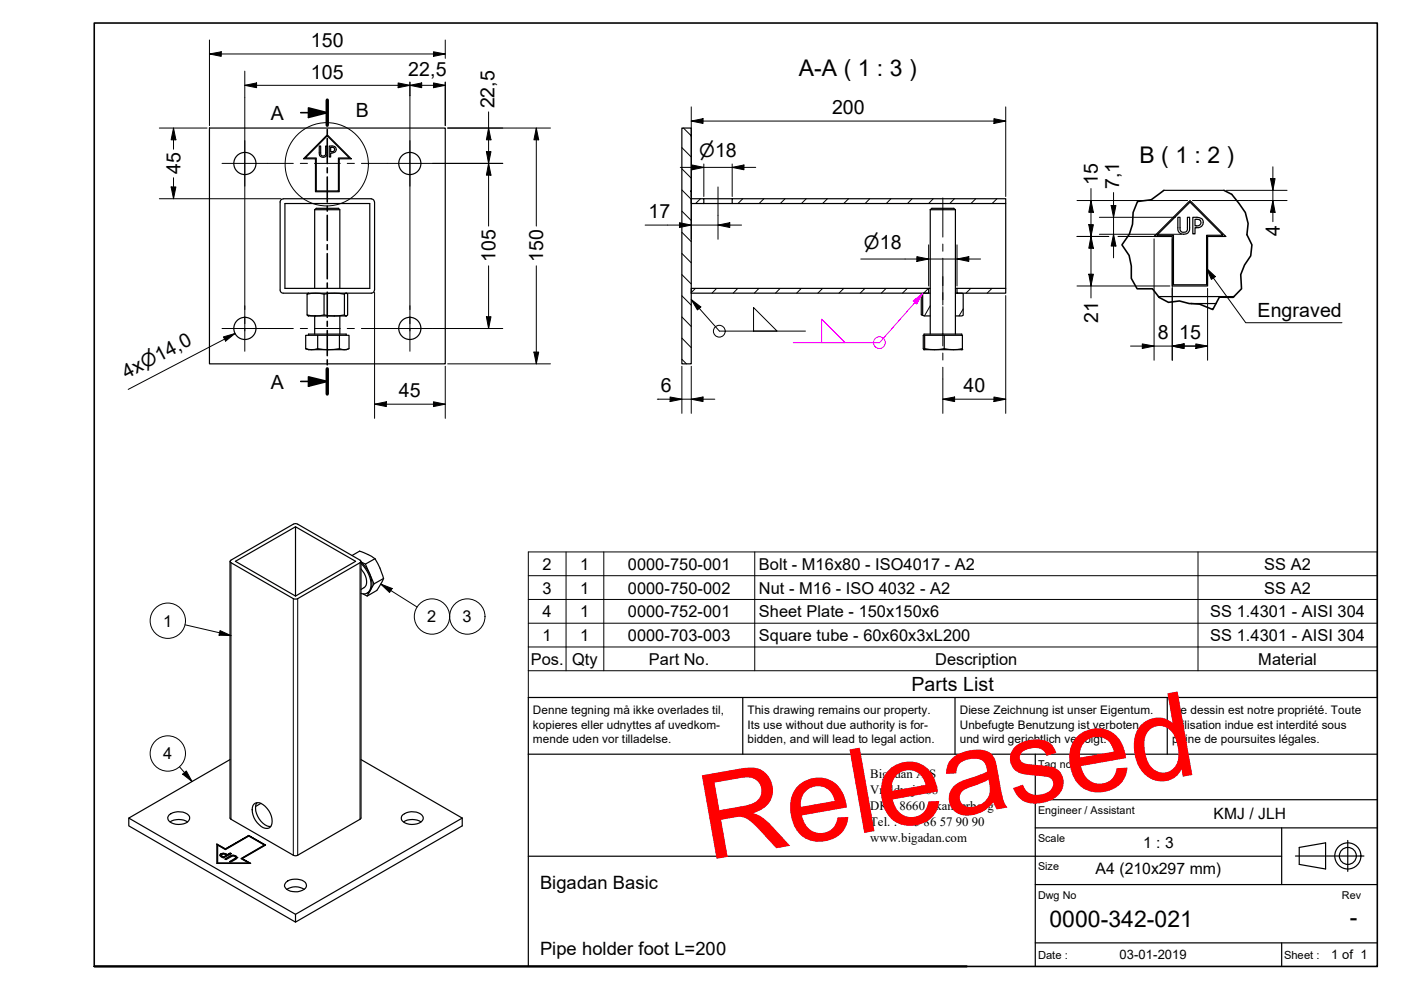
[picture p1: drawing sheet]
<svg xmlns="http://www.w3.org/2000/svg" width="297mm" height="210mm" viewBox="0 0 297 210" stroke-linecap="round" stroke-linejoin="round" font-family="sans-serif">
<!-- layer: Hatch -->
<g fill="none" stroke="#000" stroke-width=".21">
<path d="M144.6 35.8l2 2M144.6 31.3l2 2M144.9 27.1l1.6 1.6M144.6 58.2l2 2M144.6 53.7l2 2M144.6 49.2l2 2M144.6 44.8l2 2M144.6 40.3l2 2M148.5 42.1l-1 1.1M157.5 42.1l-1 1.1M162 42.1l-1 1.1M166.5 42.1l-1.1 1.1"/>
<path d="M170.9 42.1l-1 1.1M175.4 42.1l-1 1.1M179.9 42.1l-1 1.1M184.4 42.1l-1 1.1M188.9 42.1l-1 1.1M193.4 42.1l-1 1.1M197.9 42.1l-1 1.1M202.4 42.1l-1 1.1M206.9 42.1l-1 1.1M211.4 42.1l-1 1.1M144.6 76.2l.9 .9M144.6 71.7l2 2"/>
<path d="M144.6 67.2l2 2M144.6 62.7l2 2M147.4 61.1l-.8 .9M151.9 61.1l-.9 1.1M156.4 61.1l-1 1.1M160.9 61.1l-1 1.1M165.4 61.1l-1 1.1M169.9 61.1l-1 1.1M174.4 61.1l-1 1.1M178.9 61.1l-1 1.1M183.4 61.1l-1 1.1M187.9 61.1l-1 1.1"/>
<path d="M192.4 61.1l-1.1 1.1M196.8 61.1l-1 1.1M197.2 64.8l-1.2 2.2M204.2 65.5l-.9 1.5M205.8 61.1l-1 1.1M210.3 61.1l-1 1.1"/>
</g>
<!-- layer: Visible -->
<g fill="none" stroke="#000" stroke-width=".25">
<path d="M44.4 27.1h50v50h-50zM67.7 31h.3v1.4a.54 .54 0 0 0 .5 .7 .54 .54 0 0 0 .5-.7v-1.4h.3v1.4a.83 .83 0 0 1-.8 .9 .83 .83 0 0 1-.8-.9zM69.4 28.8l4.7 4.7h-2.3v7h-4.7v-7h-2.4zM69.4 28.6l5.1 5.1h-2.6v7h-5v-7h-2.6zM69.8 31h.6a.75 .75 0 0 1 .9 .7 .75 .75 0 0 1-.9 .7h-.3v.9h-.3zM70.1 31.2a.54 .54 0 0 1 .8 .2 .54 .54 0 0 1-.2 .7h-.6zM146.6 28.6v.2M60 42.2a.66 .66 0 0 0-.6 .6v18.7a.66 .66 0 0 0 .6 .7h18.7M60.1 42.1h18.6M60.4 43.2h18v17.9h-18zM66.7 44.5l.4-.3h4.7l.3 .3v16.6M66.7 44.5h5.4"/>
<path d="M66.7 44.5v16.6M78.7 42.2a.66 .66 0 0 1 .7 .6v18.7a.73 .73 0 0 1-.7 .7M146.6 42.1h2.6v1.1h-2.6zM146.6 40.5v36.6h-2v-50h2v13.6M149.2 43.2h6M149.2 42.1h6M155.2 42.1h58v1.1h-58zM197.2 44.5l.4-.3h4.6l.4 .3v26.3M197.2 44.5h5.4M197.2 44.5v26.3M213.2 43.2v17.9M244.7 50.1l7.6-7.6 7.6 7.6h-3.9v10.5h-7.5v-10.5z"/>
<path d="M245.3 49.9l7-7 7 7h-3.5v10.5h-7v-10.5zM246.8 40.4h12.7M249.7 46.1h.5v2.2a.8 .8 0 0 0 .8 .9 .8 .8 0 0 0 .8-.9v-2.2h.4v2.2a1.26 1.26 0 0 1-1.2 1.4 1.26 1.26 0 0 1-1.3-1.4zM252.9 46.1h.9a1.13 1.13 0 0 1 1.3 1.1 1.13 1.13 0 0 1-1.4 1.1h-.3v1.3h-.5zM253.4 46.5a.97 .97 0 0 1 1.2 .7 .95 .95 0 0 1-1.2 .7zM64.8 73.9l1.3 .2 1.3-.2M64.8 73.9v-2.8h2.6v2.8M64.8 73.9l.6 .2h8l.5-.1M65.1 62.4v4.4M65.4 62.2l-.3 .2a7.8 7.8 0 0 1 3.6 0 11.1 11.1 0 0 1 4.3 0l.4-.2 .3 .2v4.4l-.3 .2-.4-.2a11.1 11.1 0 0 1-4.3 0 7.8 7.8 0 0 1-3.6 0l.3 .2h8M65.4 71.1v-.3h8v.3M66.7 67v3.8"/>
<path d="M67.4 73.9l2.3 .2 2.3-.2M67.4 71.1h4.6M68.7 62.4v4.4M72 71.1h2v2.8l-1 .2-1-.2zM72.1 67v3.8M73 62.4v4.4M146.6 61.1h50.3v1.1h-50.3zM195.6 62.2l-.3 .2v4.4l.3 .1M195.7 71.1h.3v2.9l-.1 .1-.2-.2zM195.9 74.1h8M195.9 71.1v-.3h8v.3M196 73.9l2.1 .2 2.1-.2"/>
<path d="M196 71.1h4.2M196.9 61.1h.3M197.2 62.2h-1.6v4.7l1.6 .1M200.2 73.9l1.9 .2 1.9-.2M200.2 73.9v-2.8h3.8v2.8M202.6 62.2h1.6v4.7l-1.6 .1M202.6 61.1h.3M202.9 61.1h10.3v1.1h-10.3zM203.9 74.1h.1M204 73.9l-.1 .2M245.6 62.9h16M252.6 64.4h5.2"/>
<path d="M48.8 119v54.5l.2 .2 13.2 7.6 .5 .2 .4-.2 13.2-7.6 .2-.2v-54.5M48.9 118.9l13.3-7.8 .5-.1 .4 .1 13.2 7.7 .2 .2-.2 .3-13.2 7.6-.7 .1-13.4-7.7-.2-.3zM62.7 111.7l12.7 7.3-12.7 7.4zM62.7 111.7l-12.8 7.3 12.8 7.4M74.6 117.8l1.6-.9 1.8 .7 1.5 .9M76.5 119.5a5.5 5.5 0 0 1 1.9 5.7 1.4 1.4 0 0 1-1.9 .6M76.5 119.2a5.8 5.8 0 0 1 2.2 5.4 1.43 1.43 0 0 1-.8 1.1M76.5 119.1l1 .5M79.5 118.5l1.1 2 .7 2.2M79.5 118.5l-2 1.1 1.8 4.2 2-1.1M76.5 120.6a3.3 3.3 0 0 1 .9 3.8l-.9 .6M79.3 123.8l-1.4 2.6"/>
<path d="M81.3 122.7l-.6 1.1a4.7 4.7 0 0 1-2.8 2.6l-.9-.4M27.3 173.5v1.6l35.4 20.4M35.9 172.7a3.3 3.3 0 0 1 4.3 .4 1.5 1.5 0 0 1-1.8 1.7 2.63 2.63 0 0 1-2.8-1.1v-.4zM36.1 174.3a3.6 3.6 0 0 1 3.7 0M46 179l1.8 1.1M47.8 180l-1.8-1v4.1h7.2l-1.8-1.1 1.6 1.1M48.8 161.1l-21.5 12.4 35.4 20.4 35.3-20.4M52.7 177.1l-4.9 3 4.9-2.9M53.8 170.5a1.68 1.68 0 0 1 2.4 .5 3.7 3.7 0 0 1 1.1 4.4 1.75 1.75 0 0 1-2.4-.5 4 4 0 0 1-1.3-4.1zM54.5 170.2a3.6 3.6 0 0 0 1.2 4.3 2.2 2.2 0 0 0 1.7 .7M55.3 170.3l-1.1 .7M56 179.2l-4.9 2.8 1.6 1.1h-6.6v-3.9l1.7 .9 4.9-2.8 3.3 1.9-4.8 2.8"/>
<path d="M56.2 179.2l-3.5-2.1 3.6 2.1-4.9 2.8M76.5 161.1l21.5 12.4M85.4 172.7a3.2 3.2 0 0 1 4.3 .4 1.29 1.29 0 0 1-1.3 1.6 2.79 2.79 0 0 1-3.3-1l.1-.7zM85.6 174.3a3.6 3.6 0 0 1 3.6 0M98 173.5v1.6l-35.3 20.4v-1.6M46.1 183h6.6M46.9 181.4l.5 .3M46.9 181.4a.58 .58 0 0 1 .6-.3 .58 .58 0 0 1 .5 .3l-.6 .4M46.9 181.4v.1M47.7 182.1l1-.6a.96 .96 0 0 1 1.5 .4l-1.3 .9-.2-.1 1.2-.7a.44 .44 0 0 0-.2-.5 .44 .44 0 0 0-.6 0l-1.2 .8zM48 181.3l-.6 .5-.5-.3M48.2 181.3a1.08 1.08 0 0 0-1.5 .1"/>
<path d="M48.8 180.9l-.6 .4 .6-.4M49 181l-.2-.1 .2 .1-1.6 .9-.7-.5a.82 .82 0 0 1 1.3-.3l.2 .1M50 181.8l-.1 .2-1.2 .7M50.2 181.9a1.1 1.1 0 0 0-1.5-.3l-.9 .6M60.7 187a3.2 3.2 0 0 1 4.2 .4 1.26 1.26 0 0 1-1.3 1.5 2.71 2.71 0 0 1-3.3-1zM60.8 188.6a3.4 3.4 0 0 1 3.7 0"/>
<circle cx="51.9" cy="34.7" r="2.35"/>
<circle cx="86.9" cy="34.7" r="2.35"/>
<circle cx="51.9" cy="69.6" r="2.35"/>
<circle cx="86.9" cy="69.6" r="2.35"/>
</g>
<!-- layer: Break Line -->
<path d="M246.8 40.4l-2.7 1.9-2.9 .4-1 2.4-.1 2.5-.7 2.1-1.5 2.2 1.5 2.3 .5 2.2v2.6l1.2 2.2h3.2l1.4 1.8 2 1.1 2.4-.3 2 .6 2.2 .1 2.8 1.1 1.4-2.6h3l1.7-1.8-.1-3 .8-2 1.3-2 .2-2.3-1-2.1 .2-2.4-.6-2.3-2.8-3.9-1.7-.8" fill="none" stroke="#000" stroke-width=".34"/>
<!-- layer: Visible Narrow -->
<g fill="none" stroke="#000" stroke-width=".21">
<path d="M49 119.3v54.4M76.3 119.3v54.4M62.2 126.9v54.4M63.1 126.9v54.4M46.8 181v.1M46.9 181.4v.1M47.2 181.6v.1M47.3 180.9v.1M48 181.1v.1M48.7 181.5v.1M49.4 181.3v.1M49.7 182.1v.1"/>
<path d="M50 181.9h.1M50 181.5v.1M50.2 181.8h.1"/>
</g>
<!-- layer: Section Line -->
<g fill="none" stroke="#000" stroke-width=".34">
<path d="M63.8 23.9h5.6M65.4 22.9l4 1-4 1zM69.4 21.2v5.4M69.4 27.4v1.1M69.4 29.4v5.3M69.4 35.6v1M69.4 37.5v5.4M69.4 43.7v1.1M69.4 45.6v5.4M69.4 51.9v1M69.4 53.8v5.3M65.4 79.9l4 1-4 1z"/>
<path d="M69.4 60v1.1M69.4 61.9v5.4M69.4 68.1v1.1M69.4 70.1v5.3M69.4 76.3v1.1M69.4 78.2v5.3M63.8 80.9h5.6"/>
</g>
<path d="M69.4 21.2v5.4M69.4 78.2v5.3" fill="none" stroke="#000" stroke-width=".72"/>
<g fill="#000">
<path d="M65.4 22.9l4 1-4 1z" fill-rule="evenodd"/>
<path d="M65.4 79.9l4 1-4 1z" fill-rule="evenodd"/>
</g>
<!-- layer: Detail Boundary -->
<circle cx="69.3" cy="34.8" r="8.8" fill="none" stroke="#000" stroke-width=".21"/>
<!-- layer: Symbol -->
<g fill="none" stroke="#000" stroke-width=".21">
<path d="M47.4 71.4l2.4-.7-2 1.6zM49.8 70.7l-22.6 11.9M146.6 63.5l2 1.6-.7 .6zM146.6 63.5l5.9 6.7h18.3M159.8 65.2l5 5h-5zM120 117v25.2M128 117v25.2M160 117v25.2M254 117v25.2M112 137.2h180v-20.2h-180v25.2M112 122.1h180M112 127.1h180"/>
<path d="M112 132.1h180M292 137.2v5h-180M112 142.2v5.7h180v-5.7"/>
<circle cx="152.5" cy="70.2" r="1.25"/>
</g>
<!-- layer: Border -->
<path d="M20 4.9h272v200h-272zM205 204.9h-185h185" fill="none" stroke="#000" stroke-width=".34"/>
<!-- layer: Title -->
<g fill="none" stroke="#000" stroke-width=".25">
<path d="M112 159.9h180M157.5 147.9v12M202.5 147.9v12M219.5 159.9v45M247.5 147.9v12M292 147.9h-180v57M219.5 169.6h72.5M219.5 175.5h72.5M271.7 175.5v12.1M275.5 179.7l5.6-1v5.5l-5.6-.9zM285.8 178.2v6.6M112 181.5h159.7"/>
<path d="M219.5 199.9h72.5M219.5 187.6h72.5M271.7 199.9v5M274.7 181.5h14.5"/>
<circle cx="285.8" cy="181.5" r="2.77"/>
<circle cx="285.8" cy="181.5" r="1.8"/>
</g>
<!-- layer: Dimension -->
<g fill="none" stroke="#000" stroke-width=".21">
<path d="M44.4 11.4l2.5-.4v1zM44.4 11.4h50M44.4 8.5v18.1M51.9 18.1l2.5-.5v1zM51.9 18.1h42.5M51.9 15.1v5.6M84.4 17.6l2.5 .5-2.5 .5zM86.9 18.1l2.5-.5v1zM86.9 17.4v2.9M91.9 17.6l2.5 .5-2.5 .5zM91.9 11l2.5 .4-2.5 .6zM94.4 8.5v3.9"/>
<path d="M94.4 17.4v9.2M33.8 27.1h10.1M36.3 39.6h1l-.5 2.5zM36.8 27.1l.5 2.5h-1zM36.8 27.1v4.5M36.8 37.7v4.4M91.7 34.6h14.9M94.9 27.1h21.8M103.1 32.1h1l-.5 2.5zM103.6 27.1l.5 2.5h-1zM103.6 34.6l.5 2.5h-1zM103.6 23.7v24.2"/>
<path d="M113.7 27.1l.5 2.5h-1zM113.7 27.1v20.8M146.6 25.7l2.5-.5v1zM146.6 22.7v19M146.6 25.7h66.6M210.7 25.2l2.5 .5-2.5 .5zM213.2 22.7v19M33.8 42.1h18M52 42.1h7.6M103.6 56.4v13.3M113.7 56.4v20.7M79.4 62v7.6"/>
<path d="M79.4 69.7v19M91.7 69.7h14.9M94.4 77.7v11M94.9 77.1h21.8M103.1 67.2h1l-.5 2.5zM113.2 74.6h1l-.5 2.5zM144.6 77.7v9.9M146.6 77.7v9.9M79.4 85.7l2.5-.5v1zM79.4 85.7h15M91.9 85.2l2.5 .5-2.5 .5zM139.4 84.6h12.2"/>
<path d="M142.1 84.2l2.5 .4-2.5 .5zM146.6 84.6l2.5-.4v.9z"/>
</g>
<g fill="#000">
<path d="M44.4 11.4l2.5-.4v1z" fill-rule="evenodd"/>
<path d="M51.9 18.1l2.5-.5v1z" fill-rule="evenodd"/>
<path d="M84.4 17.6l2.5 .5-2.5 .5z" fill-rule="evenodd"/>
<path d="M86.9 18.1l2.5-.5v1z" fill-rule="evenodd"/>
<path d="M91.9 17.6l2.5 .5-2.5 .5z" fill-rule="evenodd"/>
<path d="M91.9 11l2.5 .4-2.5 .6z" fill-rule="evenodd"/>
<path d="M36.3 39.6h1l-.5 2.5z" fill-rule="evenodd"/>
<path d="M36.8 27.1l.5 2.5h-1z" fill-rule="evenodd"/>
<path d="M103.1 32.1h1l-.5 2.5z" fill-rule="evenodd"/>
<path d="M103.6 27.1l.5 2.5h-1z" fill-rule="evenodd"/>
<path d="M103.6 34.6l.5 2.5h-1z" fill-rule="evenodd"/>
<path d="M113.7 27.1l.5 2.5h-1z" fill-rule="evenodd"/>
<path d="M146.6 25.7l2.5-.5v1z" fill-rule="evenodd"/>
<path d="M210.7 25.2l2.5 .5-2.5 .5z" fill-rule="evenodd"/>
<path d="M103.1 67.2h1l-.5 2.5z" fill-rule="evenodd"/>
<path d="M113.2 74.6h1l-.5 2.5z" fill-rule="evenodd"/>
<path d="M79.4 85.7l2.5-.5v1z" fill-rule="evenodd"/>
<path d="M91.9 85.2l2.5 .5-2.5 .5z" fill-rule="evenodd"/>
<path d="M142.1 84.2l2.5 .4-2.5 .5z" fill-rule="evenodd"/>
<path d="M146.6 84.6l2.5-.4v.9z" fill-rule="evenodd"/>
</g>
<!-- layer: Symbol -->
<g fill="#000">
<path d="M47.4 71.4l2.4-.7-2 1.6z" fill-rule="evenodd"/>
<path d="M146.6 63.5l2 1.6-.7 .6z" fill-rule="evenodd"/>
</g>
<!-- layer: Center Mark -->
<path d="M51.9 29.8v9.7M51.9 20.7v44.9M86.9 29.8v9.7M86.9 20.3v45.3M51.9 64.8v9.7M51.9 67.2v1.4M51.9 69.7v.5M86.9 64.8v9.7M86.9 67.2v1.4M86.9 69.7v.5" fill="none" stroke="#000" stroke-width=".21"/>
<!-- layer: Centerline -->
<g fill="none" stroke="#000" stroke-width=".21">
<path d="M47.1 34.6h15.1M63.7 34.6h1.5M66.7 34.6h5.4M73.6 34.6h1.5M76.6 34.6h15.1M199.9 58.6v6.1M199.9 42v8.3M199.9 51.7v1.6M199.9 54.8v5.8M47.1 69.7h15.1M63.7 69.7h1.5M66.7 69.7h5.4"/>
<path d="M73.6 69.7h1.5M76.6 69.7h15.1M199.9 62v1.6M199.9 65v8.3M199.9 74.9v1.4M199.9 77.9v2.5"/>
</g>
<!-- layer: Symbol -->
<path d="M195.6 62.2l-1.6 1.9" fill="none" stroke="#f0f" stroke-width=".21"/>
<path d="M193.6 63.8l2-1.6-1.2 2.2z" fill-rule="evenodd" fill="#f0f"/>
<g fill="none" stroke="#f0f" stroke-width=".21">
<path d="M174.2 67.7l5 5h-5zM193.6 63.8l2-1.6-1.2 2.2zM194 64.1l-7.5 8.6h-18.3"/>
<circle cx="186.5" cy="72.6" r="1.25"/>
</g>
<!-- layer: Dimension -->
<g fill="none" stroke="#000" stroke-width=".21">
<path d="M144.2 35.5h16M146.7 35l2.5 .5-2.5 .5zM149.2 34.8v6.9M155.2 35.5l2.5-.5v1zM155.2 34.8v6.9M231.3 40v23.2M269.4 37.9h.9l-.4 2.5zM269.9 35.4v11.6M136.8 47.7h20.4M144.1 47.2l2.5 .5-2.5 .5zM146.6 41v9.7M152.2 47.7l2.5-.5v1z"/>
<path d="M152.2 45.6v5.1M182.5 54.9h25.4M194.4 54.4l2.5 .5-2.5 .5zM196.9 51.9v8.7M202.9 54.9l2.5-.5v1zM202.9 51.9v8.7M228.3 42.5h23.5M228.3 50.1h6.8M230.8 47.6h1l-.5 2.5zM230.8 58.1h1l-.5 2.5zM231.3 42.5l.5 2.5h-1zM231.3 50.1l.5 2.5h-1z"/>
<path d="M233.1 46.1h16.1M233.1 49.7h17.4M235.6 43.6h1l-.5 2.5zM236.1 49.7l.5 2.5h-1zM236.1 40.8v13.9M237.1 50.1h10.9M244.7 50.6v25.8M248.5 50.6v25.8M252.8 42.5h20.1M260 40.4h12.9M269.9 42.5l.4 2.5h-.9zM213.2 62.7v24.9"/>
<path d="M228.3 60.6h19.7M239.7 73.4h16.3M242.2 72.9l2.5 .5-2.5 .5zM248.5 73.4l2.5-.5v1zM253.5 72.9l2.5 .5-2.5 .5zM256 61.1v15.3M199.9 84.6l2.5-.4v.9zM199.9 84.6h13.3M199.9 80.4v7.2M210.7 84.2l2.5 .4-2.5 .5z"/>
</g>
<g fill="#000">
<path d="M146.7 35l2.5 .5-2.5 .5z" fill-rule="evenodd"/>
<path d="M155.2 35.5l2.5-.5v1z" fill-rule="evenodd"/>
<path d="M269.4 37.9h.9l-.4 2.5z" fill-rule="evenodd"/>
<path d="M144.1 47.2l2.5 .5-2.5 .5z" fill-rule="evenodd"/>
<path d="M152.2 47.7l2.5-.5v1z" fill-rule="evenodd"/>
<path d="M194.4 54.4l2.5 .5-2.5 .5z" fill-rule="evenodd"/>
<path d="M202.9 54.9l2.5-.5v1z" fill-rule="evenodd"/>
<path d="M230.8 47.6h1l-.5 2.5z" fill-rule="evenodd"/>
<path d="M230.8 58.1h1l-.5 2.5z" fill-rule="evenodd"/>
<path d="M231.3 42.5l.5 2.5h-1z" fill-rule="evenodd"/>
<path d="M231.3 50.1l.5 2.5h-1z" fill-rule="evenodd"/>
<path d="M235.6 43.6h1l-.5 2.5z" fill-rule="evenodd"/>
<path d="M236.1 49.7l.5 2.5h-1z" fill-rule="evenodd"/>
<path d="M269.9 42.5l.4 2.5h-.9z" fill-rule="evenodd"/>
<path d="M242.2 72.9l2.5 .5-2.5 .5z" fill-rule="evenodd"/>
<path d="M248.5 73.4l2.5-.5v1z" fill-rule="evenodd"/>
<path d="M248.5 73.4l2.5-.5v1z" fill-rule="evenodd"/>
<path d="M253.5 72.9l2.5 .5-2.5 .5z" fill-rule="evenodd"/>
<path d="M199.9 84.6l2.5-.4v.9z" fill-rule="evenodd"/>
<path d="M210.7 84.2l2.5 .4-2.5 .5z" fill-rule="evenodd"/>
</g>
<!-- layer: Centerline -->
<path d="M152.2 39.6v6" fill="none" stroke="#000" stroke-width=".21"/>
<!-- layer: Symbol -->
<g fill="none" stroke="#000" stroke-width=".21">
<path d="M255.8 56.9l1.9 1.7-.9 .6zM255.8 56.9l8.3 11.5h20.4M39.2 132.5l9.8 2.3M46.7 133.7l2.3 1.1-2.6-.1zM80.7 123.8l2.4 1-.5 .8zM80.7 123.8l7.7 4.9M38.1 162.6l2.6 3.1M38.7 164.1l.8-.6 1.2 2.2z"/>
<circle cx="35.6" cy="131.6" r="3.7"/>
<circle cx="91.6" cy="130.7" r="3.7"/>
<circle cx="99.1" cy="130.7" r="3.7"/>
<circle cx="35.6" cy="159.8" r="3.7"/>
</g>
<g fill="#000">
<path d="M255.8 56.9l1.9 1.7-.9 .6z" fill-rule="evenodd"/>
<path d="M46.7 133.7l2.3 1.1-2.6-.1z" fill-rule="evenodd"/>
<path d="M80.7 123.8l2.4 1-.5 .8z" fill-rule="evenodd"/>
<path d="M38.7 164.1l.8-.6 1.2 2.2z" fill-rule="evenodd"/>
</g>
<text font-size="25.1" fill="#f00" x="150" y="182.4" transform="rotate(-10 150 182.4)">Released</text>
<g font-size="4.9">
<text x="169.4" y="16.2">A-A ( 1 : 3 )</text>
<text x="241.6" y="34.5">B ( 1 : 2 )</text>
<text x="222.5" y="196.6">0000-342-021</text>
<text x="286.2" y="196.2">-</text>
</g>
<g font-size="4.1">
<text x="65.9" y="10">150</text>
<text x="65.9" y="16.7">105</text>
<text x="86.6" y="16.1">22,5</text>
<text x="104.8" y="23" transform="rotate(-90 104.8 23)">22,5</text>
<text x="57.4" y="25.4">A</text>
<text x="75.4" y="24.7">B</text>
<text x="176.4" y="24.2">200</text>
<text x="38.3" y="37" transform="rotate(-90 38.3 37)">45</text>
<text x="232.8" y="39.3" transform="rotate(-90 232.8 39.3)">15</text>
<text x="237.3" y="40.1" transform="rotate(-90 237.3 40.1)">7,1</text>
<text x="137.5" y="46.3">17</text>
<text x="271.4" y="50.1" transform="rotate(-90 271.4 50.1)">4</text>
<text x="105.1" y="55.6" transform="rotate(-90 105.1 55.6)">105</text>
<text x="115.2" y="55.6" transform="rotate(-90 115.2 55.6)">150</text>
<text x="232.8" y="68.6" transform="rotate(-90 232.8 68.6)">21</text>
<text x="245.4" y="71.9">8</text>
<text x="250" y="71.9">15</text>
<text x="266.6" y="67.3">Engraved</text>
<text x="26.8" y="80.3" transform="rotate(-28 26.8 80.3)">4x⌀14,0</text>
<text x="57.4" y="82.4">A</text>
<text x="140.1" y="83.2">6</text>
<text x="204.3" y="83.2">40</text>
<text x="84.6" y="84.2">45</text>
<text x="193.3" y="146.6">Parts List</text>
</g>
<g font-size="3.9">
<text x="148.2" y="33.3">⌀18</text>
<text x="183.2" y="52.8">⌀18</text>
<text x="114.5" y="188.4">Bigadan Basic</text>
<text x="114.5" y="202.4">Pipe holder foot L=200</text>
</g>
<g font-size="3.5">
<text x="115" y="120.8">2</text>
<text x="115" y="125.9">3</text>
<text x="123" y="120.8">1</text>
<text x="123" y="125.9">1</text>
<text x="133.1" y="120.8">0000-750-001</text>
<text x="133.1" y="125.9">0000-750-002</text>
<text x="160.9" y="120.8">Bolt - M16x80 - ISO4017 - A2</text>
<text x="160.9" y="125.9">Nut - M16 - ISO 4032 - A2</text>
<text x="268.1" y="120.8">SS A2</text>
<text x="268.1" y="125.9">SS A2</text>
<text x="90.6" y="132">2</text>
<text x="98.1" y="132">3</text>
<text x="115" y="130.9">4</text>
<text x="123" y="130.9">1</text>
<text x="133.1" y="130.9">0000-752-001</text>
<text x="160.9" y="130.9">Sheet Plate - 150x150x6</text>
<text x="256.6" y="130.9">SS 1.4301 - AISI 304</text>
<text x="34.6" y="132.9">1</text>
<text x="115" y="135.9">1</text>
<text x="123" y="135.9">1</text>
<text x="133.1" y="135.9">0000-703-003</text>
<text x="160.9" y="135.9">Square tube - 60x60x3xL200</text>
<text x="256.6" y="135.9">SS 1.4301 - AISI 304</text>
<text x="112.5" y="140.9">Pos.</text>
<text x="121.3" y="141">Qty</text>
<text x="137.6" y="140.9">Part No.</text>
<text x="198.2" y="140.9">Description</text>
<text x="266.8" y="140.9">Material</text>
<text x="34.6" y="161">4</text>
</g>
<g font-size="3.3">
<text x="257.3" y="173.8">KMJ / JLH</text>
<text x="242.4" y="179.7">1 : 3</text>
<text x="232.3" y="185.4">A4 (210x297 mm)</text>
</g>
<g font-size="2.8">
<text x="237.4" y="203.4">03-01-2019</text>
<text x="282.2" y="203.4">1 of 1</text>
</g>
<g font-size="2.7">
<text x="184.5" y="164.9">Bigadan A/S</text>
<text x="184.5" y="168.4">Vroldvej 168</text>
<text x="184.5" y="171.8">DK - 8660 Skanderborg</text>
<text x="184.5" y="175.1">Tel. : +45</text>
<text x="184.5" y="178.5">www.bigadan.com</text>
<text x="195.8" y="175.1">86</text>
<text x="199.3" y="175.1">57</text>
<text x="202.6" y="175.1">90</text>
<text x="206" y="175.1">90</text>
</g>
<g font-size="2.5">
<text x="113" y="154.5">kopieres eller udnyttes af uvedkom-</text>
<text x="113" y="151.4">Denne tegning må ikke overlades til,</text>
<text x="158.5" y="151.4">This drawing remains our property.</text>
<text x="158.5" y="154.5">Its use without due authority is for-</text>
<text x="203.5" y="154.5">Unbefugte Benutzung ist verboten</text>
<text x="203.5" y="151.4">Diese Zeichnung ist unser Eigentum.</text>
<text x="248.5" y="154.5">utilisation indue est interdité sous</text>
<text x="248.5" y="151.4">Ce dessin est notre propriété. Toute</text>
<text x="113" y="157.6">mende uden vor tilladelse.</text>
<text x="158.5" y="157.6">bidden, and will lead to legal action.</text>
<text x="203.5" y="157.6">und wird gerichtlich verfolgt.</text>
<text x="248.5" y="157.6">peine de poursuites légales.</text>
</g>
<g font-size="2.4">
<text x="220.1" y="203.3">Date :</text>
<text x="272.2" y="203.3">Sheet :</text>
</g>
<g font-size="2.3">
<text x="220.1" y="162.9">Tag no.</text>
<text x="220.1" y="172.5">Engineer / Assistant</text>
<text x="220.1" y="178.5">Scale</text>
<text x="220.1" y="184.5">Size</text>
<text x="220.1" y="190.6">Dwg No</text>
<text x="284.5" y="190.6">Rev</text>
</g>
</svg>
